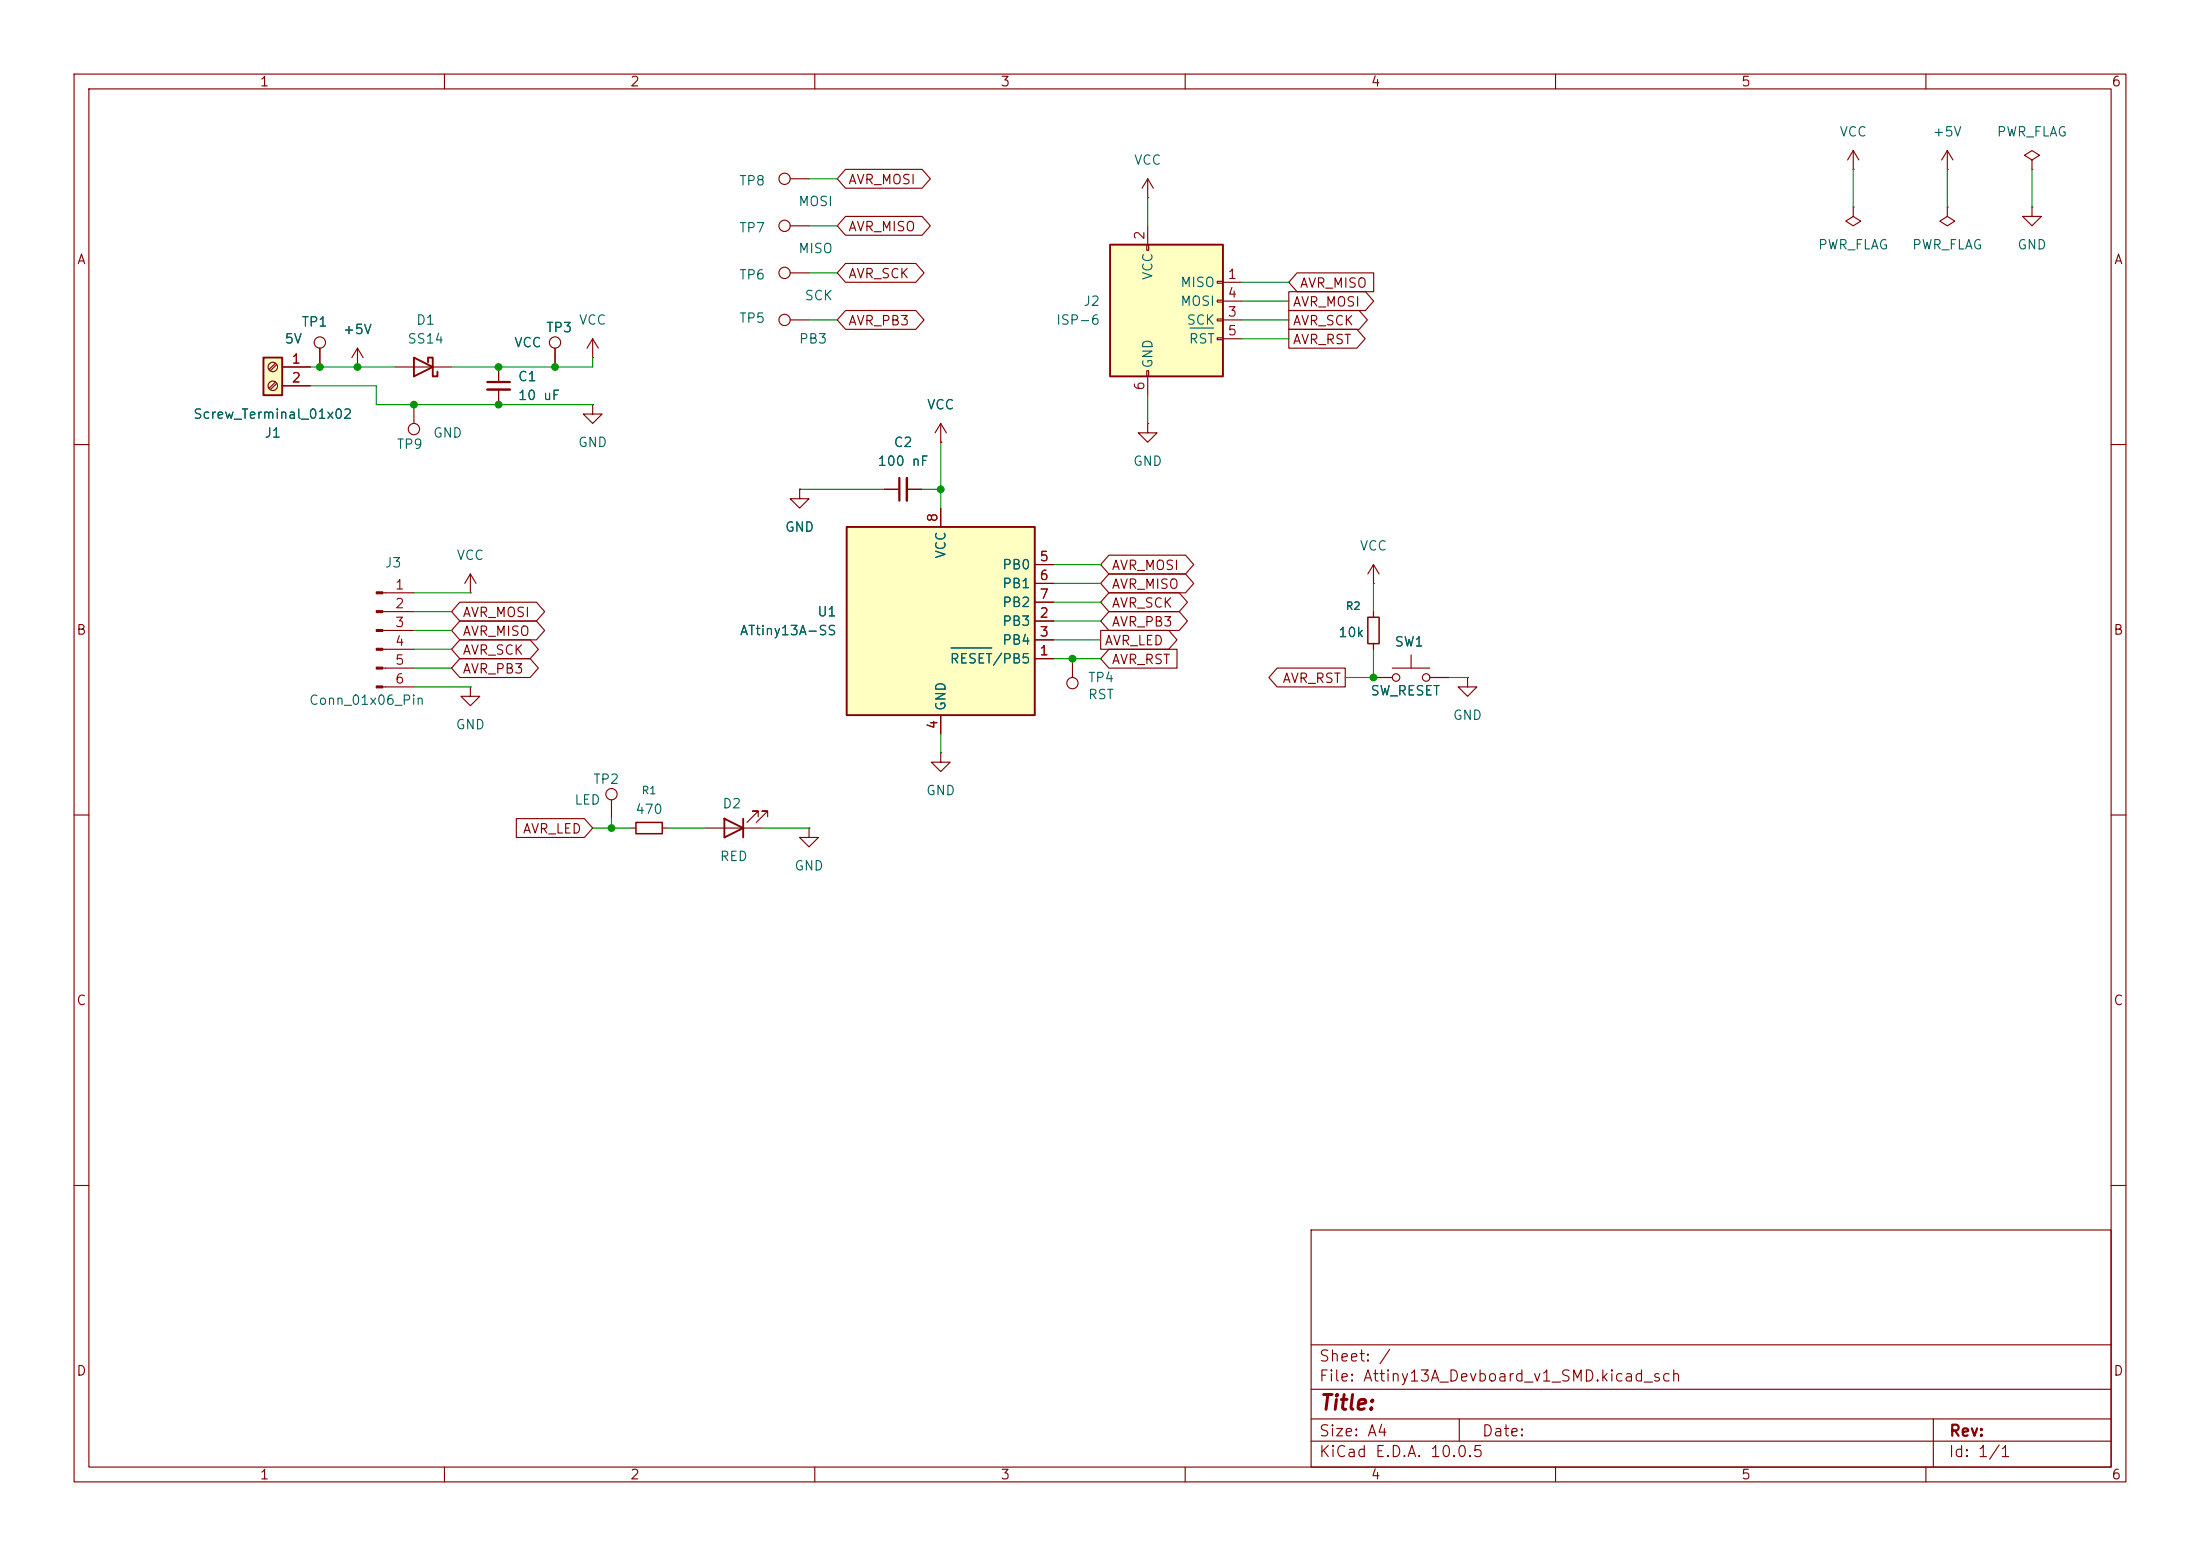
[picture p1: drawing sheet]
<svg xmlns="http://www.w3.org/2000/svg" width="297mm" height="210mm" viewBox="0 0 297 210" stroke-linecap="round" stroke-linejoin="round" font-family="sans-serif">
<g fill="none" stroke="#840000" stroke-width=".15">
<path d="M10 10h277v190h-277zM12 12h273v186h-273zM60 10v2M110 10v2M160 10v2M210 10v2M260 10v2M262.9 22.9h.1M262.9 20.3l-.8 1.3M262.9 20.3l.8 1.3M262.9 20.3v2.6M10 60h2"/>
<path d="M285 60h2M10 110h2M285 110h2M10 160h2M177 166h108v32h-108zM285 160h2M60 198v2M110 198v2M160 198v2M177 194.5h108M177 191.5h108M177 187.5h108"/>
<path d="M177 181.5h108M197 191.5v3M210 198v2M260 198v2M261 191.5v6.5"/>
</g>
<path d="M114.3 71.1h25.4v25.4h-25.4z" fill="#ffffc2"/>
<path d="M114.3 71.1h25.4v25.4h-25.4z" fill="none" stroke="#840000" stroke-width=".25"/>
<g fill="none" stroke="#840000" stroke-width=".15">
<path d="M154.9 26.7h.1M154.9 24.1l-.7 1.3M154.9 24.1l.8 1.3M154.9 24.1v2.6M154.9 57.2v1.2h1.3l-1.3 1.3-1.2-1.3h1.2M154.9 57.2h.1M127 68.6v2.5M139.7 76.2h2.5M139.7 78.7h2.5M127 96.5v2.6M139.7 88.9h2.5M139.7 83.8h2.5"/>
<path d="M139.7 86.4h2.5M139.7 81.3h2.5M144.8 88.9v2.5"/>
<circle cx="144.8" cy="92.2" r=".76"/>
</g>
<path d="M128.4 87.5h5.5" fill="none" stroke="#006464" stroke-width=".15"/>
<path d="M149.9 33h15.2v17.8h-15.2z" fill="#ffffc2"/>
<g fill="none" stroke="#840000" stroke-width=".15">
<path d="M106.7 24.1h2.5M106.7 36.8h2.5M106.7 30.5h2.5M154.8 33h.3v.8h-.3zM154.9 30.5v2.5M164.3 38h.8v.2h-.8zM165.1 38.1h2.5M250.2 22.9h.1M250.2 27.9v1.3l1 .6-1 .7-1-.7 1-.6M250.2 27.9h.1M250.2 20.3l-.8 1.3M250.2 20.3l.8 1.3"/>
<path d="M250.2 20.3v2.6M262.9 27.9v1.3l1 .6-1 .7-1-.7 1-.6M262.9 27.9h.1M274.3 27.9v1.3h1.3l-1.3 1.3-1.3-1.3h1.3M274.3 27.9h.1M274.3 21.6l1-.6-1-.7-1 .7 1 .6v1.3M274.3 22.9h.1M48.3 49.5h.1M48.3 47l-.8 1.3M48.3 47l.7 1.3M48.3 47v2.5M80 54.6v1.3h1.3l-1.3 1.3-1.3-1.3h1.3"/>
<path d="M80 54.6h.1M106.7 43.2h2.5M127 59.7h.1M127 57.2l-.8 1.2M127 57.2l.8 1.2M127 57.2v2.5M154.8 50h.3v.8h-.3zM154.9 50.8v2.5M164.3 40.5h.8v.3h-.8zM164.3 43.1h.8v.2h-.8zM164.3 45.6h.8v.2h-.8zM165.1 43.2h2.5"/>
<path d="M165.1 40.6h2.5M165.1 45.7h2.5M107.9 66v1.3h1.3l-1.3 1.3-1.2-1.3h1.2M107.9 66h.1M119.4 66h2M122.4 66h2.1M185.4 78.7h.1M185.4 76.2v2.5M185.4 76.2l-.7 1.3M185.4 76.2l.8 1.3M63.5 92.7v1.3h1.3l-1.3 1.3-1.3-1.3h1.3M63.5 92.7h.1"/>
<path d="M185.4 91.4h2.6M185.4 82.6v.7M185.4 86.9v.7M188 90.2h5M190.5 88.4v1.8M193 91.4h2.6M198.1 91.4v1.3h1.3l-1.3 1.3-1.3-1.3h1.3M198.1 91.4h.1M82.5 108v2.5M85.1 111.8h.8M89.4 111.8h.8M95.2 111.8h7.7"/>
<path d="M102.4 110.2v-.7h-.8h.8l-1.6 1.5M103.6 110.2v-.7h-.7h.7l-1.5 1.5M109.2 111.8v1.2h1.3l-1.3 1.3-1.3-1.3h1.3M109.2 111.8h.1M127 101.6v1.3h1.3l-1.3 1.2-1.3-1.2h1.3M127 101.6h.1"/>
<circle cx="105.9" cy="36.8" r=".76"/>
<circle cx="105.9" cy="24.1" r=".76"/>
<circle cx="105.9" cy="30.5" r=".76"/>
<circle cx="105.9" cy="43.2" r=".76"/>
<circle cx="188.5" cy="91.4" r=".51"/>
<circle cx="192.5" cy="91.4" r=".51"/>
<circle cx="82.5" cy="107.2" r=".76"/>
</g>
<path d="M149.9 33h15.2v17.8h-15.2zM97.8 110.5l2.5 1.3-2.5 1.2zM100.3 110.5v2.5" fill="none" stroke="#840000" stroke-width=".25"/>
<path d="M160.7 44.3h3.2" fill="none" stroke="#006464" stroke-width=".15"/>
<path d="M184.7 83.3h1.5v3.6h-1.5zM85.9 111h3.5v1.5h-3.5z" fill="none" stroke="#840000" stroke-width=".2"/>
<path d="M121.4 64.5v3.1" fill="none" stroke="#840000" stroke-width=".3"/>
<path d="M122.4 64.5v3.1" fill="none" stroke="#840000" stroke-width=".33"/>
<path d="M35.6 48.3h2.5v5h-2.5z" fill="#ffffc2"/>
<path d="M35.6 48.3h2.5v5h-2.5zM55.9 48.3l2.5 1.2-2.5 1.3zM57.8 48.9v-.6h.6v2.5h.7v-.6" fill="none" stroke="#840000" stroke-width=".25"/>
<g fill="none" stroke="#840000" stroke-width=".15">
<path d="M114.1 29.2h10.4l1.1 1.3-1.1 1.3h-10.4l-1.1-1.3zM114.1 35.6h9.5l1.2 1.2-1.2 1.3h-9.5l-1.1-1.3zM114.1 22.9h10.4l1.1 1.2-1.1 1.3h-10.4l-1.1-1.3zM174 39.4h10.3l1.1 1.2-1.1 1.3h-10.3zM175.1 36.8h10.3v2.6h-10.3l-1.1-1.3zM37.2 49l-.9 .9M37.2 51.6l-.9 .8M37.4 49.2l-.9 .8M37.4 51.7l-.9 .9M38.1 49.5h3.8M38.1 52.1h3.8M43.2 47v2.5"/>
<path d="M48.3 49.5h.1M53.3 49.5h7.7M55.9 54.6v2.6M67.3 49.5v2.1M67.3 52.6v2M74.9 47v2.5M80 48.3h.1M80 45.7l-.8 1.3M80 45.7l.8 1.3M80 45.7v2.6M114.1 41.9h9.5l1.2 1.3-1.2 1.3h-9.5l-1.1-1.3zM127 59.7h.1"/>
<path d="M174 44.4h9.2l1.1 1.3-1.1 1.3h-9.2zM174 41.9h9.5l1.1 1.3-1.1 1.3h-9.5zM63.5 77.5l-.8 1.2M63.5 77.5l.8 1.2M63.5 77.5v2.5M107.9 66h.1M119.4 66h2M122.4 66h2.1M127 68.6v2.5M139.7 76.2h2.5M139.7 78.7h2.5M149.7 74.9h10.3l1.2 1.3-1.2 1.3h-10.3l-1.1-1.3z"/>
<path d="M149.7 77.5h10.3l1.2 1.2-1.2 1.3h-10.3l-1.1-1.3zM51.7 80h4.2M51.7 82.6h4.2M51.7 85.1h4.2M51.7 87.6h4.2M51.7 90.2h4.2M51.7 92.7h4.2M62.1 83.8h10.3l1.1 1.3-1.1 1.3h-10.3l-1.1-1.3zM62.1 81.3h10.3l1.1 1.3-1.1 1.2h-10.3l-1.1-1.2zM62.1 88.9h9.5l1.1 1.3-1.1 1.2h-9.5l-1.1-1.2zM62.1 86.4h9.5l1.1 1.2-1.1 1.3h-9.5l-1.1-1.3zM63.5 80h.1"/>
<path d="M127 96.5v2.6M139.7 88.9h2.5M139.7 83.8h2.5M139.7 86.4h2.5M139.7 81.3h2.5M148.6 85.1h9.2l1.1 1.3-1.1 1.2h-9.2zM149.7 82.5h9.5l1.1 1.3-1.1 1.3h-9.5l-1.1-1.3zM149.7 80h9.5l1.1 1.3-1.1 1.3h-9.5l-1.1-1.3zM149.7 87.6h9.2v2.6h-9.2l-1.1-1.3zM172.4 90.2h9.2v2.5h-9.2l-1.1-1.3zM185.4 91.4h2.6M185.4 82.6v.7"/>
<path d="M185.4 86.9v.7M193 91.4h2.6M69.7 110.5h9.2l1.1 1.3-1.1 1.2h-9.2z"/>
<circle cx="36.8" cy="52.1" r=".63"/>
<circle cx="36.8" cy="49.5" r=".63"/>
<circle cx="43.2" cy="46.2" r=".76"/>
<circle cx="55.9" cy="57.9" r=".76"/>
<circle cx="74.9" cy="46.2" r=".76"/>
</g>
<path d="M65.8 51.6h3" fill="none" stroke="#840000" stroke-width=".3"/>
<path d="M65.8 52.6h3" fill="none" stroke="#840000" stroke-width=".33"/>
<g fill="#840000" stroke="#840000" stroke-width=".15">
<path d="M50.8 79.9h.9v.2h-.9z"/>
<path d="M50.8 82.4h.9v.3h-.9z"/>
<path d="M50.8 85h.9v.2h-.9z"/>
<path d="M50.8 87.5h.9v.3h-.9z"/>
<path d="M50.8 90h.9v.3h-.9z"/>
<path d="M50.8 92.6h.9v.2h-.9z"/>
</g>
<g fill="none" stroke="#009600" stroke-width=".15">
<path d="M109.2 30.5h3.8M109.2 24.1h3.8M109.2 36.8h3.8M154.9 26.7v3.8M167.6 38.1h6.4M250.2 22.9v5M262.9 22.9v5M274.3 22.9v5M41.9 49.5h11.4M41.9 52.1h8.9v2.5h29.2M80 48.3v1.2h-19M109.2 43.2h3.8"/>
<path d="M127 59.7v8.9M154.9 53.3v3.9M167.6 43.2h6.4M167.6 40.6h6.4M167.6 45.7h6.4M107.9 66h11.5M124.5 66h2.5M142.2 78.7h6.4M142.2 76.2h6.4M185.4 78.7v3.9M55.9 90.2h5.1M55.9 82.6h5.1"/>
<path d="M55.9 80h7.6M55.9 92.7h7.6M55.9 85.1h5.1M55.9 87.6h5.1M127 99.1v2.5M142.2 86.4h6.4M142.2 83.8h6.4M142.2 88.9h6.4M142.2 81.3h6.4M185.4 87.6v3.8h-3.8M195.6 91.4h2.5M80 111.8h5.1"/>
<path d="M82.5 110.5v1.3M90.2 111.8h5M102.9 111.8h6.3"/>
</g>
<path d="M128.4 87.5h5.5" fill="none" stroke="#006464" stroke-width=".15"/>
<g fill="#009600" stroke="#009600" stroke-width=".14">
<circle cx="55.9" cy="54.6" r=".46"/>
<circle cx="67.3" cy="49.5" r=".46"/>
<circle cx="67.3" cy="54.6" r=".46"/>
<circle cx="43.2" cy="49.5" r=".46"/>
<circle cx="48.3" cy="49.5" r=".46"/>
<circle cx="127" cy="66" r=".46"/>
<circle cx="144.8" cy="88.9" r=".46"/>
<circle cx="185.4" cy="91.4" r=".46"/>
<circle cx="82.5" cy="111.8" r=".46"/>
<circle cx="74.9" cy="49.5" r=".46"/>
</g>
<text font-size="2" fill="#840000" x="178" y="190.8">Title:</text>
<g font-size="1.5" fill="#840000">
<text x="178" y="184.1">Sheet: /</text>
<text x="178" y="186.8">File: Attiny13A_Devboard_v1_SMD.kicad_sch</text>
<text x="178" y="197">KiCad E.D.A. 10.0.5</text>
<text x="178" y="194.2">Size: A4</text>
<text x="200" y="194.2">Date:</text>
<text x="263" y="197">Id: 1/1</text>
<text x="263" y="194.2">Rev:</text>
</g>
<g font-size="1.3" fill="#840000">
<text x="35" y="12">1</text>
<text x="85" y="12">2</text>
<text x="135" y="12">3</text>
<text x="185" y="12">4</text>
<text x="235" y="12">5</text>
<text x="285" y="12">6</text>
<text x="114.4" y="25.2">AVR_MOSI</text>
<text x="10.3" y="36">A</text>
<text x="114.4" y="31.5">AVR_MISO</text>
<text x="285.3" y="36">A</text>
<text x="114.4" y="37.9">AVR_SCK</text>
<text x="174.4" y="41.7">AVR_MOSI</text>
<text x="175.4" y="39.2">AVR_MISO</text>
<text x="114.4" y="44.2">AVR_PB3</text>
<text x="174.4" y="46.8">AVR_RST</text>
<text x="174.4" y="44.2">AVR_SCK</text>
<text x="150" y="77.3">AVR_MOSI</text>
<text x="62.4" y="83.6">AVR_MOSI</text>
<text x="150" y="79.8">AVR_MISO</text>
<text x="150" y="82.3">AVR_SCK</text>
<text x="10.2" y="86">B</text>
<text x="62.4" y="86.1">AVR_MISO</text>
<text x="62.4" y="88.7">AVR_SCK</text>
<text x="149" y="87.4">AVR_LED</text>
<text x="150" y="84.9">AVR_PB3</text>
<text x="150" y="90">AVR_RST</text>
<text x="285.2" y="86">B</text>
<text x="62.4" y="91.2">AVR_PB3</text>
<text x="173" y="92.5">AVR_RST</text>
<text x="70.5" y="112.8">AVR_LED</text>
<text x="10.2" y="136">C</text>
<text x="285.2" y="136">C</text>
<text x="10.2" y="186">D</text>
<text x="285.2" y="186">D</text>
<text x="35" y="200">1</text>
<text x="85" y="200">2</text>
<text x="135" y="200">3</text>
<text x="185" y="200">4</text>
<text x="235" y="200">5</text>
<text x="285" y="200">6</text>
</g>
<g font-size="1.3" fill="#006464">
<text x="153" y="22.6">VCC</text>
<text x="248.2" y="18.7">VCC</text>
<text x="260.8" y="18.7">+5V</text>
<text x="269.5" y="18.7">PWR_FLAG</text>
<text x="99.7" y="25.3">TP8</text>
<text x="107.7" y="28.1">MOSI</text>
<text x="99.7" y="31.7">TP7</text>
<text x="107.7" y="34.5">MISO</text>
<text x="245.3" y="34">PWR_FLAG</text>
<text x="258" y="34">PWR_FLAG</text>
<text x="272.3" y="34">GND</text>
<text x="99.7" y="38">TP6</text>
<text x="108.5" y="40.8">SCK</text>
<text x="146.2" y="41.6">J2</text>
<text x="155.9" y="37.9" transform="rotate(-90 155.9 37.9)">VCC</text>
<text x="159.3" y="39.1">MISO</text>
<text x="159.3" y="41.6">MOSI</text>
<text x="38.3" y="46.7">5V</text>
<text x="40.6" y="44.4">TP1</text>
<text x="46.2" y="45.4">+5V</text>
<text x="54.9" y="46.7">SS14</text>
<text x="56.1" y="44.1">D1</text>
<text x="69.3" y="47.2">VCC</text>
<text x="73.6" y="45.2">TP3</text>
<text x="78.1" y="44.1">VCC</text>
<text x="99.7" y="43.9">TP5</text>
<text x="107.8" y="46.7">PB3</text>
<text x="142.5" y="44.1">ISP-6</text>
<text x="160.1" y="44.1">SCK</text>
<text x="160.4" y="46.7">RST</text>
<text x="69.8" y="51.8">C1</text>
<text x="155.9" y="49.8" transform="rotate(-90 155.9 49.8)">GND</text>
<text x="26" y="56.8">Screw_Terminal_01x02</text>
<text x="35.6" y="59.4">J1</text>
<text x="58.4" y="59.4">GND</text>
<text x="69.8" y="54.3">10 uF</text>
<text x="125.1" y="55.6">VCC</text>
<text x="53.5" y="60.9">TP9</text>
<text x="77.9" y="60.7">GND</text>
<text x="118.4" y="63.2">100 nF</text>
<text x="120.6" y="60.7">C2</text>
<text x="152.9" y="63.2">GND</text>
<text x="51.9" y="76.9">J3</text>
<text x="61.6" y="75.9">VCC</text>
<text x="105.9" y="72.1">GND</text>
<text x="128" y="75.5" transform="rotate(-90 128 75.5)">VCC</text>
<text x="135.2" y="77.2">PB0</text>
<text x="183.5" y="74.6">VCC</text>
<text x="110.3" y="83.5">U1</text>
<text x="135.2" y="79.7">PB1</text>
<text x="135.2" y="82.2">PB2</text>
<text x="99.8" y="86.1">ATtiny13A-SS</text>
<text x="128.1" y="89.9">RESET/PB5</text>
<text x="135.2" y="84.8">PB3</text>
<text x="135.2" y="87.3">PB4</text>
<text x="180.6" y="86.3">10k</text>
<text x="188.2" y="87.6">SW1</text>
<text x="41.6" y="95.5">Conn_01x06_Pin</text>
<text x="146.8" y="92.4">TP4</text>
<text x="146.8" y="94.7">RST</text>
<text x="184.9" y="94.2">SW_RESET</text>
<text x="61.4" y="98.8">GND</text>
<text x="128" y="96" transform="rotate(-90 128 96)">GND</text>
<text x="196.1" y="97.5">GND</text>
<text x="80" y="106.1">TP2</text>
<text x="124.9" y="107.6">GND</text>
<text x="77.5" y="108.9">LED</text>
<text x="85.7" y="110.2">470</text>
<text x="97.4" y="109.4">D2</text>
<text x="97.1" y="116.5">RED</text>
<text x="107.2" y="117.8">GND</text>
</g>
<g font-size="1.3" fill="#a90000">
<text x="154.8" y="32.5" transform="rotate(-90 154.8 32.5)">2</text>
<text x="165.6" y="38">1</text>
<text x="165.6" y="40.5">4</text>
<text x="165.6" y="43">3</text>
<text x="165.6" y="45.6">5</text>
<text x="39.3" y="49.4">1</text>
<text x="39.3" y="51.9">2</text>
<text x="154.8" y="52.8" transform="rotate(-90 154.8 52.8)">6</text>
<text x="126.9" y="70.6" transform="rotate(-90 126.9 70.6)">8</text>
<text x="140.2" y="76.1">5</text>
<text x="53.2" y="79.9">1</text>
<text x="53.2" y="82.4">2</text>
<text x="140.2" y="83.7">2</text>
<text x="140.2" y="78.6">6</text>
<text x="140.2" y="81.1">7</text>
<text x="53.2" y="85">3</text>
<text x="53.2" y="87.5">4</text>
<text x="140.2" y="88.8">1</text>
<text x="140.2" y="86.2">3</text>
<text x="53.2" y="90">5</text>
<text x="53.2" y="92.6">6</text>
<text x="126.9" y="98.5" transform="rotate(-90 126.9 98.5)">4</text>
</g>
<g font-size="1" fill="#006464">
<text x="181.6" y="82.6">R2</text>
<text x="86.5" y="107.4">R1</text>
</g>
</svg>
